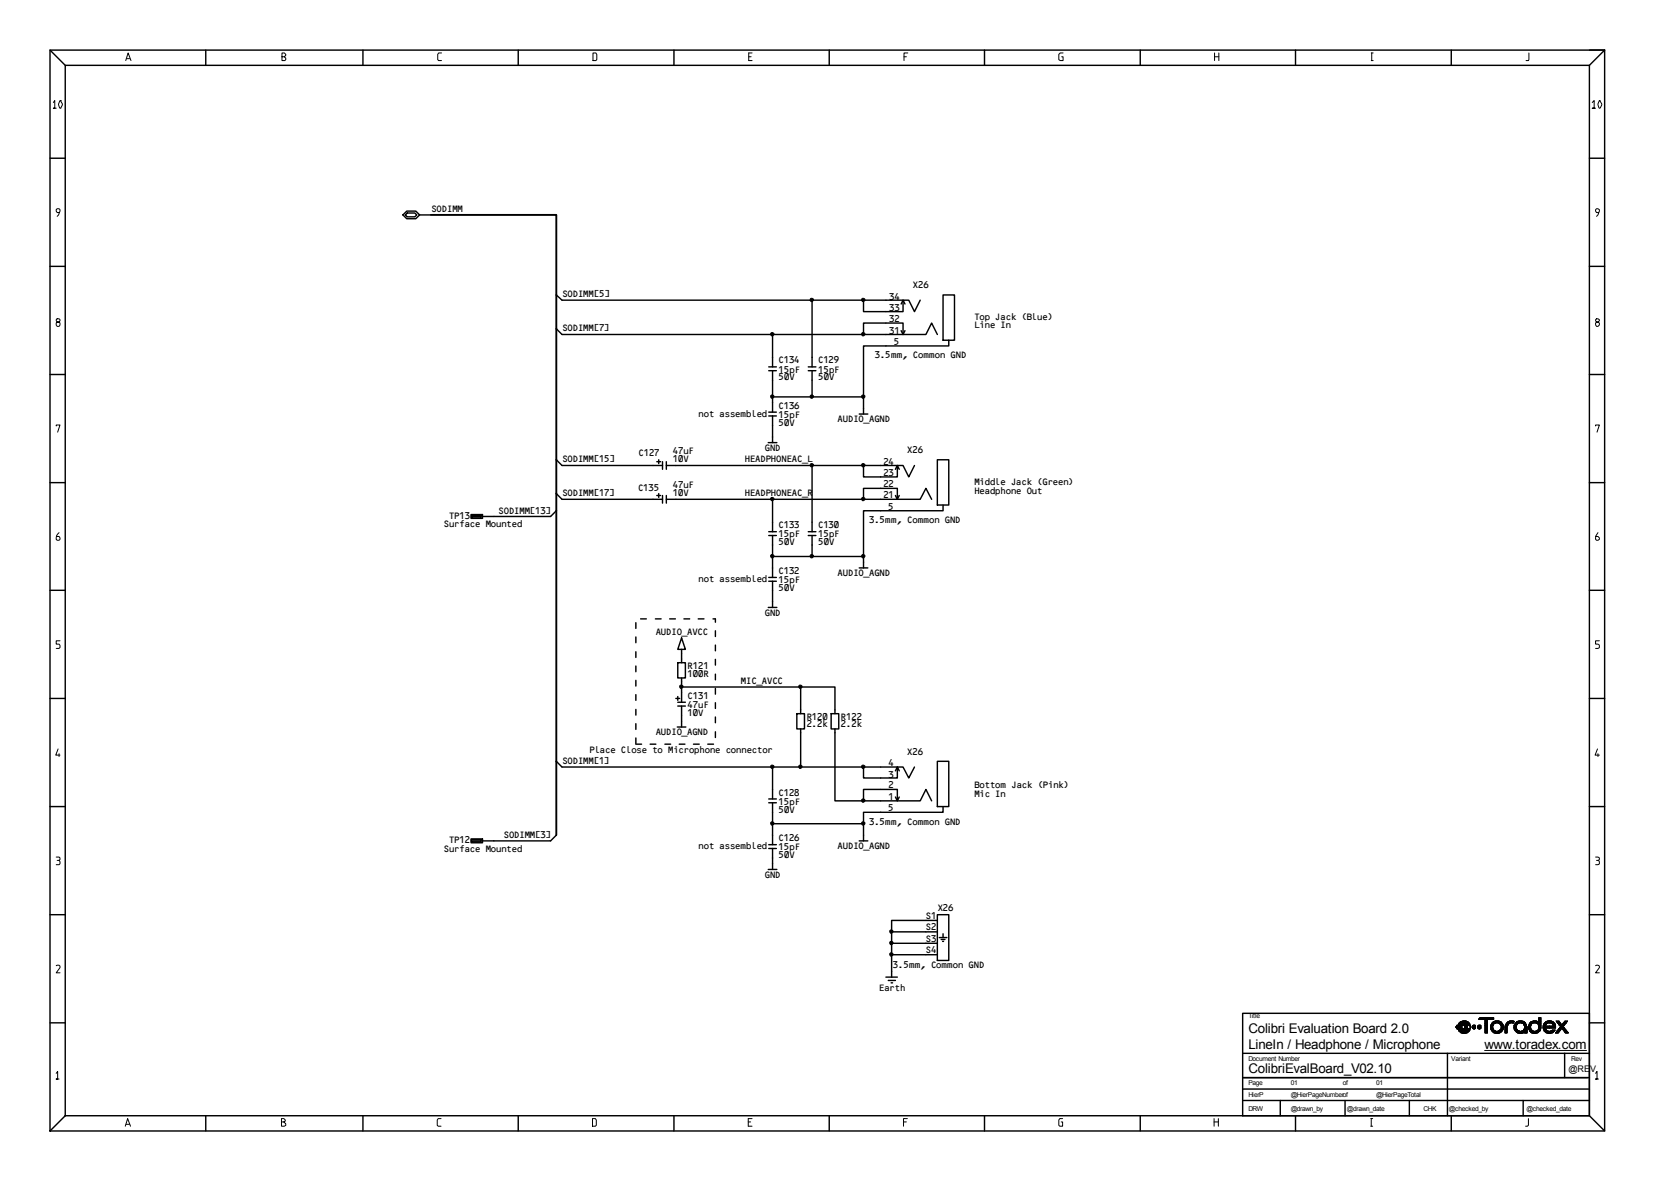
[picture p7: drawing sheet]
<svg xmlns="http://www.w3.org/2000/svg" width="297mm" height="210mm" viewBox="0 0 297 210" stroke-linecap="round" stroke-linejoin="round" font-family="sans-serif">
<g fill="none" stroke="#000" stroke-width=".25">
<path d="M8.9 8.9h276.3v192.1h-276.3zM8.9 8.9l2.7 2.7M11.6 11.6h270.9v186.7h-270.9zM36.6 8.9v2.7M64.5 8.9v2.7M92.1 8.9v2.7M119.8 8.9v2.7M147.4 8.9v2.7M175 8.9v2.7M202.7 8.9v2.7M230.3 8.9v2.7M258 8.9v2.7"/>
<path d="M282.5 8.9h2.7l-2.7 2.7M8.9 28.1h2.7M72.3 37.5h1.6l.7 .7-.7 .7h-1.6l-.7-.7zM72.4 37.9h1.3l.4 .3-.4 .3h-1.3l-.3-.3zM74.6 38.2h2M282.5 28.1h2.7M8.9 47.3h2.7M98.9 52.4l1 1h61.6l1.1 2 1-2M98.9 58.4l1 1.1h64.7l1-2.1 1 2.1M137.3 59.5v5.7M144.4 53.4v11.8M153.5 59.5v-2.1h7v2.1"/>
<path d="M153.5 53.4v2h7v-2M160.2 54l.3-.6 .4 .6M160.2 58.8l.3 .7 .4-.7M167.6 52.4h2.1v8.1h-2.1zM282.5 47.3h2.7M8.9 66.6h2.7M136.6 78.7h1.5M136.7 65.2h1.3M136.7 65.9h1.3M136.7 73.3h1.3M136.7 73.9h1.3M137.3 65.9v7.4"/>
<path d="M137.3 73.9v4.8M137.3 70.5h16.2M143.7 65.2h1.3M143.7 65.9h1.3M144.4 65.9v4.6M152.7 73.6h1.6M168.7 60.5v1h-15.2v12.1M282.5 66.6h2.7M8.9 85.8h2.7M83.7 91.5h2.1v.6h-2.1zM83.8 91.6h1.7v.4h-1.7zM83.8 91.8h1.7"/>
<path d="M98.9 90.8l-1 1h-12.1M98.9 87.7l1 1h17.9M98.9 81.7l1 1h17.9M116.8 82.1h.6M116.8 88.1h.6M117.1 81.7v.7M117.1 87.7v.7M117.8 82.1v1.3M117.8 88.1v1.3M118.4 82.7h42.1l1 2.1 1.1-2.1M118.4 88.7h45.2l1-1.9 1 1.9M118.4 82.1v1.3"/>
<path d="M118.4 88.1v1.3M136.7 94.5h1.3M136.7 95.2h1.3M137.3 88.7v5.8M137.3 95.2v7.4M137.3 98.9h16.2M143.7 94.5h1.3M143.7 95.2h1.3M144.4 82.7v11.8M144.4 95.2v3.7M153.5 88.7v-1.9h6v1.9M153.5 82.7v2.1h6v-2.1"/>
<path d="M159.2 83.4l.3-.7 .4 .7M159.2 88.1l.3 .6 .4-.6M166.6 81.7h2.1v8.1h-2.1zM167.6 89.8v1h-14.1v10.1M282.5 85.8h2.7M8.9 104.9h2.7M113 110.7v1M113 113.2v1M113 115.8v1.1M113 118.4v1M113.9 110h1M116.5 110h1"/>
<path d="M119 110h1.1M120.5 117.8h1.3v2.7h-1.3zM121.2 113.4l.6 2h-1.3zM121.2 115.4v2.4M121.6 110h1M124.1 110h1M126.7 110h.5v.6M127.2 112.1v1M127.2 114.7v1M127.2 117.2v1M127.2 119.8v1M136.6 108h1.5"/>
<path d="M136.7 102.6h1.3M136.7 103.3h1.3M137.3 103.3v4.7M152.7 100.9h1.6M282.5 104.9h2.7M8.9 124.1h2.7M98.9 135.3l1 1h60.6l1 2 1.1-2M113 132.3h1M113 120.9v1M113 123.5v1M113 126.1v1M113 128.6v1"/>
<path d="M113 131.2v1M115.6 132.3h1M118.2 132.3h1M120.1 124.1h.7M120.4 129.2h1.5M120.5 124.8h1.3M120.5 125.5h1.3M120.5 123.8v.7M120.7 132.3h1.1M121.2 122.1h27.2v4.7M121.2 120.5v4.3M121.2 125.5v3.7"/>
<path d="M123.3 132.3h1M125.8 132.3h1M127.2 122.4v1M127.2 124.9v1M127.2 127.4v1.1M127.2 130.1v1M137.3 136.3v5.7M141.6 126.8h1.4v2.8h-1.4zM142.3 122.1v4.7M142.3 129.6v6.7M147.7 126.8h1.4v2.8h-1.4zM148.4 129.6v12.7h15.2l1-2 1 2"/>
<path d="M153.5 136.3v2h6v-2M159.2 137l.3-.7 .4 .7M166.6 135.3h2.1v8.1h-2.1zM282.5 124.1h2.7M8.9 143.4h2.7M83.7 149.1h2.1v.7h-2.1zM83.8 149.2h1.7v.4h-1.7zM83.8 149.5h1.7M98.9 148.4l-1 1.1h-12.1M136.6 154.5h1.5M136.7 142h1.3M136.7 142.7h1.3"/>
<path d="M136.7 150.1h1.3M136.7 150.8h1.3M137.3 142.7v3.7M137.3 150.8v3.7M152.7 149.5h1.6M153.5 142.3v-2h6v2M153.5 146.4h-16.2v3.7M159.2 141.7l.3 .6 .4-.6M167.6 143.4v1h-14.1v5.1M282.5 143.4h2.7M8.9 162.6h2.7M157.5 173.7h2"/>
<path d="M157.9 174.3h1.3M158.4 174.7h.3M158.5 165.6h8.1M158.5 167.7h8.1M158.5 169.7h8.1M166.6 162.6h2.1v8.1h-2.1zM166.6 163.6h-8.1v10.1M167 166.6h1.3M167.3 167h.7M167.6 167.3h.1M167.6 166v.6M282.5 162.6h2.7"/>
<path d="M8.9 181.8h2.7M11.6 198.3l-2.7 2.7M36.6 198.3v2.7M64.5 198.3v2.7M92.1 198.3v2.7M119.8 198.3v2.7M147.4 198.3v2.7M175 198.3v2.7M202.7 198.3v2.7M220.9 180.1h61.6v18.2h-61.6zM220.9 187.2h61.6M220.9 191.5h61.6"/>
<path d="M220.9 193.6h61.6M220.9 195.6h61.6M227.6 195.6v2.7M230.3 198.3v2.7M239.1 195.6v2.7M250.5 195.6v2.7M257.3 187.2v11.1M258 198.3v2.7M270.8 195.6v2.7M278.1 187.2v4.3M282.5 198.3l2.7 2.7M282.5 181.8h2.7"/>
</g>
<g fill="none" stroke="#000" stroke-width=".18">
<path d="M9.5 18.2l.2-.3v1.3h-.2h.5M10.7 17.9h.1l.3 .6-.3 .7h-.1a1.02 1.02 0 0 1 0-1.3zM22.4 10.8l.4-1.4 .5 1.4M22.5 10.4h.5M50.1 10.1h.4l.3-.3-.3-.4h-.4v1.4h.5l.2-.2v-.3l-.3-.2M78.5 9.4h-.5l-.2 .3v.9l.2 .2h.5M105.4 9.4h.5l.2 .3v.9l-.2 .2h-.5zM133.1 10.1h.4M133.7 9.4h-.6v1.4h.6M160.7 10.1h.4M161.4 9.4h-.7v1.4M189 9.4h-.5l-.3 .3v.9l.3 .2h.5v-.7h-.3"/>
<path d="M215.9 9.4v1.4M215.9 10.1h.8M216.7 9.4v1.4M243.8 10.8h.3M243.8 9.4h.3M243.8 9.4v1.4M271.8 9.4v1.2l-.1 .2h-.4M283 18.2l.4-.3v1.3h-.4h.6M284.3 17.9l.4 .6-.2 .6-.2 .1a1.02 1.02 0 0 1 0-1.3zM10.5 37.8h-.3l-.2-.3v-.2l.2-.2h.3a.82 .82 0 0 1-.1 1.1l-.2 .3M284.1 37.8h-.3l-.2-.3v-.2l.2-.2 .5 .2-.2 .9-.3 .3M10 56.8l.2 .4h.3l.2 .2v.4l-.2 .2h-.3l-.2-.2v-.4l.2-.2h.3l.2-.4-.2-.1h-.3z"/>
<path d="M283.8 56.7l-.2 .1 .2 .4 .5 .2v.4l-.2 .2h-.3l-.2-.2v-.4l.2-.2h.3l.2-.4zM10 75.7v-.2h.7l-.5 1.3M283.6 75.7v-.2h.7l-.4 1.3M10.5 94.7a.98 .98 0 0 0-.3 1.3h.3l.2-.1v-.3l-.2-.3h-.4M284.1 94.7a1.41 1.41 0 0 0-.5 1.2l.2 .1 .5-.1v-.3l-.2-.3h-.4M10.7 113.9h-.7v.6h.5l.2 .2v.4l-.2 .1h-.5M284.3 113.9h-.7v.6h.5l.2 .2-.1 .5h-.6M10.3 133.1l-.4 1.1h.8M10.5 134v.5M284 133.1l-.5 1.1h.8M284.1 134v.5M10 152.3h.5l.2 .2v.3l-.2 .1"/>
<path d="M10.2 152.9l.4 .1 .1 .5-.2 .2h-.5M283.6 152.3h.5l.2 .2v.3l-.2 .1M283.8 152.9l.4 .1 .1 .5-.2 .2h-.5M10 171.6l.5-.1 .2 .2v.3l-.7 .9h.7M283.6 171.6a.48 .48 0 0 1 .7 .1v.3l-.7 .9h.7M10 190.8l.2-.4v1.4h-.2h.5M22.4 199.8h.6M50 199.4h.5l.2-.2v-.1l-.2-.3h-.5v1.4h.5l.3-.2v-.3l-.3-.3M78.4 198.8h-.5l-.2 .3v.9l.2 .2h.5M105.3 198.8h.5l.2 .3v.9l-.2 .2h-.5zM133 199.4h.4M133.7 198.8h-.7v1.4h.7"/>
<path d="M160.6 199.4h.5M161.3 198.8h-.7v1.4M188.9 198.8h-.5l-.2 .3v.9l.2 .2h.5v-.8h-.3M215.8 199.4h.8M215.8 198.8v1.4M216.6 198.8v1.4M243.7 198.8h.3M243.8 198.8v1.4M258.8 182.5h1M258.8 182.6h1M258.8 182.5v.1h1M258.9 182.3h1"/>
<path d="M258.9 182.4h.9M258.9 182.7h1M258.9 182.6v.2h1M258.9 182.3v.1M258.9 182.4l-.1 .1M259 182.8l2.3 .1M259.2 182.1h2.1M259.2 182h2.1M259.2 183h2.1M259.2 183.1h2.1M259.2 182v.2M259.2 182.9v.1"/>
<path d="M259.2 183l.1 .2M259.3 181.9h1.9M259.3 183.2h1.9M259.3 181.9l-.1 .1M259.3 183.2l.3 .3M259.4 181.8h1.7M259.4 183.3h1.7M259.5 181.7h1.5M259.6 183.4h1.3M259.6 183.5h1.3M259.6 183.5l.2 .1M259.7 183.6h1.2"/>
<path d="M259.8 181.5h1M259.8 182.4v.3l.2 .2M259.9 181.5h.7l.3 .1M259.9 183.6h.7M259.9 182.3l-.1 .1M259.9 182.2v.1M260.1 181.5l-.3 .1M260.3 182.3h.6M260.3 182.9h.6M260.3 182.2v.2M260.3 182.7h.6M260.3 182.4l.1 .1"/>
<path d="M260.4 182.5h.4M260.4 182.6h.4M260.4 182.5v.1M260.8 182.6h-.5v.2M260.8 182.4v.2M260.8 182.6l.1 .1M260.9 182.7v.1M260.9 181.6h-1.3l-.3 .3M260.9 182.2v.2h-.6M260.9 181.6l.3 .3M260.9 183.5l-.1 .1M261.2 181.9l.1 .1"/>
<path d="M261.2 183.2l-.3 .3M261.3 182.3h.1M261.3 182l.1 .4M261.3 182.7h.1M261.3 182.8h.1M261.3 182.7v.1M261.3 182.9v.2M261.3 182.2l.1 .2M261.3 182.8l-.1 .1M261.3 183.1l-.1 .1M261.4 182.2l-2.5 .1M261.4 182.4v.3"/>
<path d="M261.4 182.6l-.1 .1M261.4 182.7l-.1 .2M261.7 182.6v-.2h.6v.2M261.7 182.5h.6M261.7 182.6h.6M261.7 182.6l.1 .1M261.8 182.3l.4-.1v.2M261.8 182.3h.4M261.8 182.7h.5M261.8 182.7l.4 .1M261.8 182.3v.1M261.9 182.8h.3"/>
<path d="M262.3 182.6l-.1 .2M262.6 182.5h.6M262.6 182.6h.6M262.6 182.5v.1h.6M262.7 182.3l.5-.1v.6h-.5v-.2M262.7 182.3h.5M262.7 182.4h.5M262.7 182.7h.5M262.7 182.3v.1M262.7 182.4l-.1 .1M262.9 181.1h2.6M262.9 181h2.6"/>
<path d="M262.9 182.8h.2M263 180.9h2.5M263.1 180.9h2.4v.3h-2.6zM263.9 186.7h18.1M264 182.2h.4M264 182.1h.4M264 182h.4M264 181.9h.4M264 181.8h.4M264 181.7h.4M264 181.6h.4M264 181.5h.4"/>
<path d="M264 181.4h.4M264 181.3h.4M264 182.3h.4M264 182.4h.4M264 182.5h.4M264 182.6h.4M264 182.7h.4M264 182.8h.4M264 182.9h.4M264 183h.4M264 183.1h.4M264 183.2h.4"/>
<path d="M264 183.3h.4M264 183.4h.4M264 183.5h.4M264 181.2v2.4h.4v-2.4M265 182.2h.4M265 182.3h.3M265 182.4h.3M265 182.5h.3M265 182.6h.3M265 182.7h.3M265 182.8h.4M265 182.9h.5"/>
<path d="M265 182.2v.7M265 182.9l.1 .2M265.1 182.1h.4M265.1 182h.4M265.1 183h.4M265.1 183.1h.4M265.1 183.1l.2 .2M265.1 182l-.1 .2M265.2 182h.4M265.2 181.9h.7M265.2 183.1h.4M265.2 183.2l.7 .1"/>
<path d="M265.3 181.8h1.7M265.3 183.3h1.6M265.3 181.8l-.2 .2M265.3 183.3l.1 .2M265.3 181.7h1.6M265.3 183.4h1.6M265.3 182.3v.5l.2 .2M265.4 181.6h1.5M265.4 181.6l.4-.1a1.15 1.15 0 0 1 1.2 .4M265.4 183.5h1.4M265.4 181.6l-.1 .2M265.4 183.5l.2 .1"/>
<path d="M265.5 183v.1M265.5 182.1l-.2 .2M265.5 183.1h.1M265.6 181.5h1M265.6 181.9l-.1 .2M265.6 183.1l.2 .1M265.8 183.6l.1 .1M265.9 181.8l-.1 .1M266.3 183.2h.7M266.4 181.9h.6M266.4 181.8v.1M266.4 183.2l-.2 .1"/>
<path d="M266.4 183.6l-.5 .1M266.5 183.1h.5M266.5 181.9l.1 .1M266.6 182h.5M266.6 183.1h.5M266.6 182l.1 .1M266.7 182.1h.5M266.7 183h.4M266.7 182.1l.2 .2M266.8 182.2h.4M266.8 182.9h.4M266.8 183.5l-1.3 .1"/>
<path d="M266.9 182.3h.3M266.9 182.4h.3M266.9 182.5h.3M266.9 182.6h.3M266.9 182.7h.3M266.9 182.8h.3M266.9 182.8l-.5 .4M266.9 182.3v.5M266.9 183.3l-.1 .2M267 181.9l.2 .3M267 183.2l-.1 .1M267.2 182.2v.7"/>
<path d="M267.2 182.9l-.2 .3M267.5 182.3h.5M267.5 182.4h.5M267.5 182.5h.4M267.5 182.6h.4M267.5 182.7h.4M267.5 182.8h.4M267.5 182.9h.4M267.5 183h.4M267.5 183.1h.4M267.5 183.2h.4M267.5 183.3h.4"/>
<path d="M267.5 183.4h.4M267.5 183.5h.4M267.6 182.2h.5M267.6 182.1h.5M267.7 182h.4M267.7 182h.5M267.8 181.9l-.3 .5M267.9 181.8h1.2M267.9 181.7h1.2M268 181.6h1.2M268.1 182.2l-.2 .2v1.2h-.4v-1.2M268.1 181.6l-.3 .3"/>
<path d="M268.1 182v.2M268.2 181.5h1M268.2 181.9v.1M268.2 182h-.1M268.6 181.8l-.8 .1M269.2 182.2h.4M269.2 181.5h-.9l-.1 .1M269.2 182.3h.3M269.2 182.4h.3M269.2 182.5h.3M269.2 182.6h.3M269.2 182.7h.3"/>
<path d="M269.2 182.8h.4M269.2 182.9h.5M269.2 181.5l-.2 .4-.2-.1M269.2 182.2v.7M269.2 182.9v.2M269.2 182.1h.5M269.2 182h.5M269.2 183h.5M269.2 183.1h.5M269.2 182v.2M269.2 183.1l.3 .2M269.3 182h.5"/>
<path d="M269.3 181.9h.7M269.3 183.1h.5M269.3 183.2l.9 .1M269.5 181.8h1.7M269.5 181.7h1.5M269.5 183.3h1.9M269.5 183.4h1.9M269.5 181.8l-.3 .2M269.5 182.3v.5l.2 .3M269.5 183.3l.1 .2M269.6 181.6h1.4M269.6 183.5h1.3"/>
<path d="M269.6 183.5l1.2 .1M269.6 181.6l-.1 .2M269.7 182.1l-.2 .2M269.7 181.5h1.1M269.7 183.1l.1 .1M269.8 181.9l-.1 .2M269.9 183.6l.6 .1M270.1 181.8l-.2 .1M270.5 181.9h.7M270.5 181.8l.1 .1M270.6 183.6l-.2 .1M270.8 183.1h.6"/>
<path d="M270.8 181.9v.1M270.8 182.1h.5M270.8 182h.5M270.8 182h.4M270.8 181.5h-.9l-.3 .1M270.8 183h.6M270.8 181.5l.4 .4M270.8 182.1l.2 .2M270.8 182v.1M270.8 183v.1M270.8 183.1v.1M270.9 182.2h.5"/>
<path d="M270.9 182.9h.5M271 182.3h.4M271 182.4h.4M271 182.5h.4M271 182.6h.4M271 182.7h.4M271 182.8h.4M271 183.5h.4M271 182.3v.5M271 182.8l-.2 .2M271.2 181.9l.2 .3M271.4 182.4v.2"/>
<path d="M271.4 182.2v.2M271.4 183.2l-1 .1M271.4 182.6v1h-.4v-.2l-.2 .2M271.7 198.8v1.2l-.2 .2h-.3M271.7 182.3h.4M271.7 182.4h.4M271.7 182.5h.3M271.7 182.6h.3M271.7 182.6h.4M271.7 182.7h.4M271.7 182.8h.4M271.7 182.7l.2 .4"/>
<path d="M271.7 182.4v.3M271.8 182.2h.3M271.8 182.1h.3M271.8 182.9h.3M271.8 183h.4M271.9 182h.3M271.9 182h.4M271.9 183.1h.4M271.9 183.1h.5M271.9 183.2l.8 .1M271.9 183.2l.1 .1M271.9 181.9v.1"/>
<path d="M271.9 183.1v.1M271.9 182l-.2 .4M271.9 181.8h2M272 181.7h1.9M272 183.3h1.6M272 183.3l.1 .2M272 182.5l.1 .3M272.1 183.4h1.5M272.1 183.5h1.4M272.1 183.5l.2 .1M272.1 182.2v.1M272.1 182.8v.1"/>
<path d="M272.1 182.9l.4 .3M272.1 182.3l-.1 .2M272.2 183.6h1.2M272.3 181.5h1M272.3 182l-.2 .2M272.4 181.9l-.1 .1M272.5 181.5h.6l.4 .1M272.5 183.6h.6M272.5 181.8l-.6 .1M272.6 181.5l-.3 .1M273 181.8l.9 .1M273.2 181.9l.3 .2"/>
<path d="M273.3 182h.6M273.3 183.1h.5M273.4 182h.5M273.4 183.1h.4M273.4 183.1l-.3 .1M273.5 182.2h.4M273.5 182.1h.4M273.5 181.6h-1.4l-.2 .3M273.5 181.6l.1 .1v-.8h.3v1.8M273.5 182.3h.4M273.5 182.8h.4M273.5 182.9h.4"/>
<path d="M273.5 183h.3M273.5 183.5l-.2 .1M273.5 183l-.1 .1M273.5 182.1v.2M273.5 182.8v.2M273.5 182.3l.1 .2M273.6 181.6h.3M273.6 181.5h.3M273.6 181.4h.3M273.6 181.3h.3M273.6 181.2h.3M273.6 181.1h.3"/>
<path d="M273.6 181h.3M273.6 180.9h.3M273.6 182.4h.3M273.6 182.5h.3M273.6 182.6h.3M273.6 182.7h.3M273.6 182.6l-.1 .2M273.6 182.5v.1M273.7 183.2l-.8 .1M273.7 183.2l-.2 .3M273.8 183.1l-.1 .1M273.9 182.7l-.1 .4"/>
<path d="M274.3 182.3h.4M274.3 182.4h2.2M274.3 182.5h2.2M274.3 182.6h2.2M274.3 182.8h.4M274.3 182.9h.5v.2M274.3 182.7l.2 .5M274.3 182.4v.3M274.4 182.1h.4M274.4 182h.4M274.4 183h.4M274.4 183.1h.4"/>
<path d="M274.5 182h.4M274.5 181.9h.7M274.5 183.1h.4M274.5 183.2l.8 .1M274.5 183.2l.2 .3M274.5 181.9l-.2 .5M274.6 181.8h1.7M274.6 183.3h1.7M274.7 181.7h1.5M274.7 183.4h1.4M274.7 181.7l-.2 .2M274.7 182.7v.2"/>
<path d="M274.7 181.6h1.4M274.7 183.5h1.4M274.7 182.2v.2M274.7 183.5l.2 .1M274.8 182v.2h-.5M274.8 183.6h1.2M274.8 183.1l.2 .1M274.9 181.5h1M274.9 181.5h.9l.3 .1M274.9 181.5l-.2 .2M275 181.9l-.2 .1M275.1 183.6h.7"/>
<path d="M275.2 181.8l-.1 .1M275.4 181.5v.3M275.4 182.4v.3M275.7 181.8l.7 .1M275.8 183.1h.6M275.8 181.9l.2 .1M275.8 183.1v.1M275.9 182h.5M275.9 183.1h.5v.1M276 182h.4M276 182l.1 .2M276 183.1h-.2"/>
<path d="M276.1 182.2h.3M276.1 182.1h.3M276.1 182.3h.4M276.1 182.2v.2M276.1 181.6l.3 .3M276.1 183.5l-.2 .1M276.4 183.2l-.9 .1M276.4 181.9v.1M276.4 183.2l-.3 .3M276.4 182.2l.1 .2M276.4 182v.2M276.5 182.4v.3h-2.2"/>
<path d="M276.6 183.5h.5M276.7 181.5h.4M276.7 183.3h.5M276.7 183.4h.4M276.8 181.7h.5M276.8 181.6h.4M276.8 183.2h.5M276.9 181.8h.5M276.9 183.1h.5M276.9 181.9h.6M276.9 183h.6M276.9 183.1h.6"/>
<path d="M276.9 183.6l.7-.9 .7 .9M277 182h.5M277 182.9h.5M277.1 182.2h1M277.1 182.1h.5M277.1 182h.4M277.1 182.8h.5M277.2 182.6h.8M277.2 182.7h.9M277.3 182.3h.7M277.3 182.6h.7M277.4 182.4h.6"/>
<path d="M277.4 182.5h.5M277.7 182.1h.4M277.7 182.8h.4M277.8 182h.4M277.8 181.9h.6M277.8 182.9h.4M277.8 183h.5M277.9 182.5l.7-1h-.4l-.6 .7-.5-.7h-.5l.9 1-1 1.1h.5M277.9 183.1h.5M277.9 182.5l.9 1.1h-.6M278 181.8h.5M278 183.1h.5"/>
<path d="M278 183.2h.5M278 181.7h.5M278 181.6h.6M278.1 181.5h.5M278.1 183.3h.5M278.1 183.4h.5M278.1 183.5h.6M283.6 190.8l.3-.4v1.4h-.3h.5M22.3 200.2l.4-1.4 .5 1.4M243.7 200.2h.3"/>
</g>
<g fill="#000" stroke="#000" stroke-width=".18">
<circle cx="137.3" cy="59.4" r=".31"/>
<circle cx="144.3" cy="53.3" r=".31"/>
<circle cx="153.4" cy="59.4" r=".31"/>
<circle cx="153.4" cy="53.3" r=".31"/>
<circle cx="137.3" cy="70.5" r=".31"/>
<circle cx="144.3" cy="70.5" r=".31"/>
<circle cx="153.4" cy="70.5" r=".31"/>
<circle cx="137.3" cy="88.7" r=".31"/>
<circle cx="137.3" cy="98.9" r=".31"/>
<circle cx="144.3" cy="82.7" r=".31"/>
<circle cx="144.3" cy="98.9" r=".31"/>
<circle cx="153.4" cy="82.7" r=".31"/>
<circle cx="153.4" cy="88.7" r=".31"/>
<circle cx="153.4" cy="98.9" r=".31"/>
<circle cx="121.1" cy="122.1" r=".31"/>
<circle cx="137.3" cy="136.3" r=".31"/>
<circle cx="142.3" cy="136.3" r=".31"/>
<circle cx="142.3" cy="122.1" r=".31"/>
<circle cx="153.4" cy="136.3" r=".31"/>
<circle cx="137.3" cy="146.3" r=".31"/>
<circle cx="153.4" cy="146.3" r=".31"/>
<circle cx="153.4" cy="142.3" r=".31"/>
<circle cx="158.4" cy="167.6" r=".31"/>
<circle cx="158.4" cy="169.6" r=".31"/>
<circle cx="158.4" cy="165.6" r=".31"/>
</g>
<path d="M76.6 38.2h22.3v110.2" fill="none" stroke="#000" stroke-width=".34"/>
<g font-size="2.4">
<text x="221.9" y="183.7">Colibri Evaluation Board 2.0</text>
<text x="221.9" y="190.8">ColibriEvalBoard_V02.10</text>
<text x="221.9" y="186.4">LineIn / Headphone / Microphone</text>
<text x="221.9" y="186.4">.</text>
<text x="263.9" y="186.5">www.toradex.com</text>
</g>
<g font-size="1.8">
<text x="76.6" y="37.7">SODIMM</text>
<text x="99.9" y="52.8">SODIMM[5]</text>
<text x="158" y="53.3">34</text>
<text x="162.2" y="51.2">X26</text>
<text x="99.9" y="58.9">SODIMM[7]</text>
<text x="158" y="55.2">33</text>
<text x="158" y="57.2">32</text>
<text x="158" y="59.3">31</text>
<text x="173.1" y="56.8">Top Jack (Blue)</text>
<text x="173.1" y="58.3">Line In</text>
<text x="138.3" y="64.5">C134</text>
<text x="145.4" y="64.5">C129</text>
<text x="155.4" y="63.7">3.5mm, Common GND</text>
<text x="158.8" y="61.3">5</text>
<text x="138.3" y="67.6">50V</text>
<text x="138.3" y="66.2">15pF</text>
<text x="145.4" y="67.6">50V</text>
<text x="145.4" y="66.2">15pF</text>
<text x="124.1" y="74.1">not assembled</text>
<text x="138.3" y="75.7">50V</text>
<text x="138.3" y="74.4">15pF</text>
<text x="138.3" y="72.7">C136</text>
<text x="148.8" y="75">AUDIO_AGND</text>
<text x="99.9" y="82.1">SODIMM[15]</text>
<text x="113.5" y="81.1">C127</text>
<text x="119.5" y="82.1">10V</text>
<text x="119.5" y="80.7">47uF</text>
<text x="132.3" y="82.1">HEADPHONEAC_L</text>
<text x="135.9" y="80.1">GND</text>
<text x="157" y="82.6">24</text>
<text x="161.2" y="80.5">X26</text>
<text x="99.9" y="88.2">SODIMM[17]</text>
<text x="113.4" y="87.2">C135</text>
<text x="119.5" y="88.2">10V</text>
<text x="119.5" y="86.8">47uF</text>
<text x="132.3" y="88.2">HEADPHONEAC_R</text>
<text x="157" y="84.6">23</text>
<text x="157" y="86.6">22</text>
<text x="157" y="88.6">21</text>
<text x="173.1" y="86.2">Middle Jack (Green)</text>
<text x="173.1" y="87.7">Headphone Out</text>
<text x="78.8" y="93.7">Surface Mounted</text>
<text x="79.8" y="92.2">TP13</text>
<text x="88.6" y="91.3">SODIMM[13]</text>
<text x="138.3" y="95.5">15pF</text>
<text x="138.3" y="93.9">C133</text>
<text x="145.4" y="95.5">15pF</text>
<text x="145.4" y="93.9">C130</text>
<text x="154.4" y="93">3.5mm, Common GND</text>
<text x="157.8" y="90.6">5</text>
<text x="138.3" y="96.9">50V</text>
<text x="138.3" y="102">C132</text>
<text x="145.4" y="96.9">50V</text>
<text x="124.1" y="103.4">not assembled</text>
<text x="138.3" y="105">50V</text>
<text x="138.3" y="103.6">15pF</text>
<text x="148.8" y="102.4">AUDIO_AGND</text>
<text x="116.5" y="112.8">AUDIO_AVCC</text>
<text x="135.9" y="109.4">GND</text>
<text x="122.2" y="118.9">R121</text>
<text x="122.2" y="120.2">100R</text>
<text x="122.2" y="125.9">47uF</text>
<text x="122.2" y="124.2">C131</text>
<text x="131.7" y="121.5">MIC_AVCC</text>
<text x="116.5" y="130.7">AUDIO_AGND</text>
<text x="122.2" y="127.3">10V</text>
<text x="143.3" y="129.3">2.2k</text>
<text x="143.3" y="127.9">R120</text>
<text x="149.4" y="129.3">2.2k</text>
<text x="149.4" y="127.9">R122</text>
<text x="99.9" y="135.7">SODIMM[1]</text>
<text x="104.7" y="133.9">Place Close to Microphone connector</text>
<text x="157.9" y="136.2">4</text>
<text x="161.2" y="134.1">X26</text>
<text x="138.3" y="143.1">15pF</text>
<text x="138.3" y="141.4">C128</text>
<text x="157.9" y="138.2">3</text>
<text x="157.9" y="140.1">2</text>
<text x="157.9" y="142.2">1</text>
<text x="173.1" y="140.1">Bottom Jack (Pink)</text>
<text x="173.1" y="141.6">Mic In</text>
<text x="79.8" y="149.9">TP12</text>
<text x="89.5" y="148.9">SODIMM[3]</text>
<text x="138.3" y="144.5">50V</text>
<text x="138.3" y="149.5">C126</text>
<text x="154.4" y="146.6">3.5mm, Common GND</text>
<text x="157.8" y="144.2">5</text>
<text x="78.8" y="151.4">Surface Mounted</text>
<text x="124.1" y="150.9">not assembled</text>
<text x="135.9" y="156">GND</text>
<text x="138.3" y="152.5">50V</text>
<text x="138.3" y="151.1">15pF</text>
<text x="148.8" y="150.9">AUDIO_AGND</text>
<text x="166.6" y="162">X26</text>
<text x="164.5" y="163.3">S1</text>
<text x="164.5" y="165.4">S2</text>
<text x="164.5" y="167.4">S3</text>
<text x="158.7" y="172.1">3.5mm, Common GND</text>
<text x="164.5" y="169.4">S4</text>
<text x="156.2" y="176.2">Earth</text>
</g>
<text font-size="1.6" x="278.8" y="190.5">@REV</text>
<g font-size="1.2">
<text x="221.9" y="180.9">Title</text>
<text x="221.9" y="188.7">Document Number</text>
<text x="258" y="188.7">Variant</text>
<text x="279.3" y="188.7">Rev</text>
<text x="221.9" y="192.8">Page</text>
<text x="221.9" y="194.9">HierP</text>
<text x="221.9" y="197.5">DRW</text>
<text x="229.4" y="197.5">@drawn_by</text>
<text x="229.4" y="194.9">@HierPageNumberof</text>
<text x="229.4" y="192.8">01</text>
<text x="238.7" y="192.8">of</text>
<text x="239.4" y="197.5">@drawn_date</text>
<text x="244.6" y="194.9">@HierPageTotal</text>
<text x="244.6" y="192.8">01</text>
<text x="253.1" y="197.5">CHK</text>
<text x="257.6" y="197.5">@checked_by</text>
<text x="271.4" y="197.5">@checked_date</text>
</g>
</svg>
